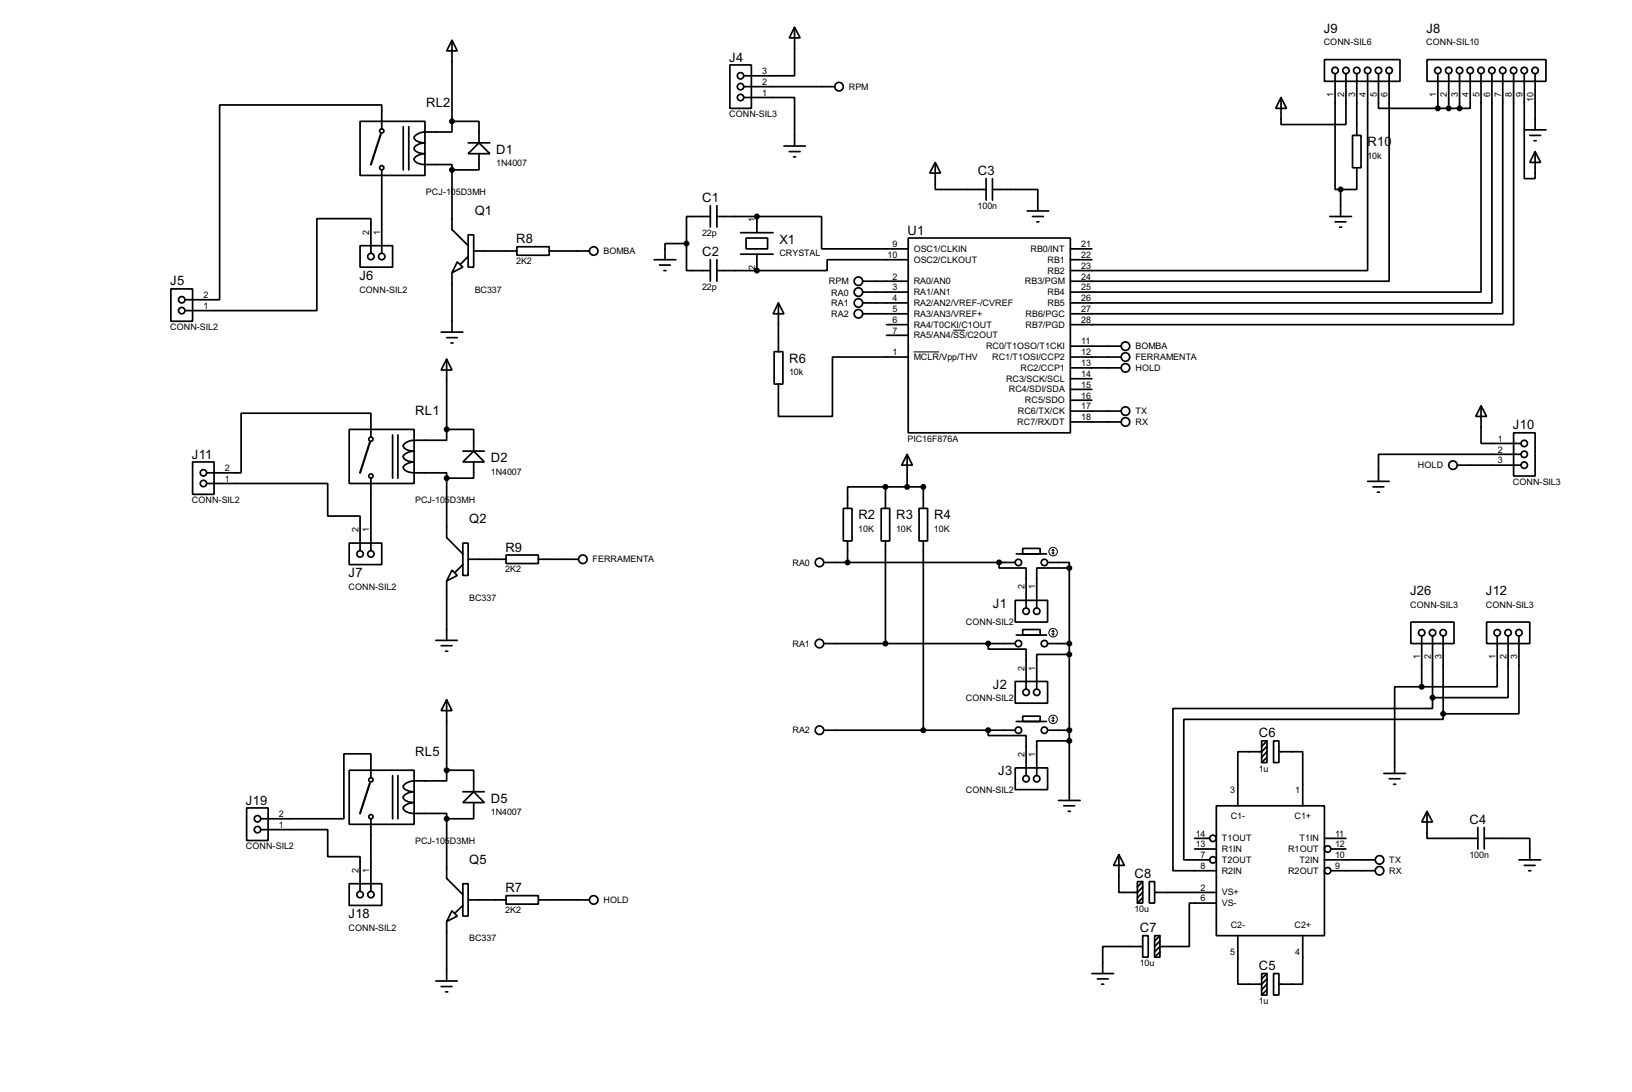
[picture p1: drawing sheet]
<svg xmlns="http://www.w3.org/2000/svg" width="383mm" height="256mm" viewBox="0 0 383 256" stroke-linecap="round" stroke-linejoin="round" font-family="sans-serif">
<g fill="none" stroke="#000" stroke-width=".4">
<path d="M106.2 9.5l1.3 2.5h-2.5zM106.2 9.5v19M171.5 15.3h5.1v10.2h-5.1zM186.7 6.4l1.3 2.5h-2.5zM186.7 6.4v11.4h-11.9M311.2 14h17.8v5.1h-17.8zM313.7 17.3v27.2h1.3M316.3 17.3v12h-15.3v-6.4M318.8 17.3v14.5M321.4 17.3v46.3h-69.9M323.9 17.3v8.2h14M326.4 17.3v48.8h-74.9"/>
<path d="M335.3 14h28v5.1h-28zM337.9 17.3v8.2M340.4 17.3v8.2M343 17.3v8.2M345.5 17.3v8.2h-2.5M348 17.3v51.3h-96.5M350.6 17.3v53.9h-99.1M353.1 17.3v56.4h-101.6M355.7 17.3v59h-104.2M358.2 17.3v24.7h2.5v-6.4M360.7 17.3v13.2M84.6 28.5h15.3v12.7h-15.3z"/>
<path d="M89.7 30.3v-5.6h-38.1v45.7h-8.1M89.7 39.9v19.6M94.8 29.8v10.1M96.1 29.8v10.1M106.2 28.5h6.4v5.1M106.2 28.5v2.5h-3.8a6.8 6.8 0 0 0-4.3 .5 .89 .89 0 0 0-.7 1.2 2.87 2.87 0 0 0 2.5 .9 2.67 2.67 0 0 0-2.6 1.3 2.35 2.35 0 0 0 2.6 1.2l-1.3 .2a1.82 1.82 0 0 0-1.3 1.1 2.31 2.31 0 0 0 2.6 1.3h6.3v1.2M106.2 39.9v14l3.8 3.8M110 33.6h5.1M112.6 33.6l2.5 2.5h-5.1zM112.6 36.1v3.8h-6.4M174.8 22.9h11.9v11.4M174.8 20.4h21.3"/>
<path d="M184.2 34.3h5.1M185.5 35.6h2.5M186.5 36.9h.5M219.8 38.2l1.2 2.5h-2.5zM219.8 38.2v6.3h11.9M301 22.9l1.3 2.6h-2.5zM317.8 31.8h2v7.6h-2zM318.8 39.4v5.1h-3.8M337.9 25.5h5.1M358.2 30.5h5.1M359.5 31.8h2.5M360.5 33.1h.5"/>
<path d="M360.7 35.6l1.3 2.6h-2.5zM84.6 57.7h7.7v5.1h-7.7zM87.2 59.5v-8.1h-12.7v21.6h-31M110 55.2h1.3v7.6h-1.3zM111.3 59h10.2M121.5 58h7.6v2h-7.6zM129.1 59h9.4M161.3 57.2v6.4h5.6M161.3 57.2h-5v3.8M166.9 50.9h-5.6v6.3M166.9 48.3v5.1M168.5 50.9h9.4"/>
<path d="M168.5 48.3v5.1M174 54.7h7.7M174 59.7h7.7M175.3 55.9h5.1v2.6h-5.1zM177.9 50.9h15.2v7.6h20.3M177.9 50.9v3.8M177.9 59.7v3.9M213.4 55.9h38.1v45.8h-38.1zM231.7 42v5M233.2 44.5h10.7v5.1M233.2 42v5M241.4 49.6h5"/>
<path d="M242.6 50.9h2.6M243.6 52.1h.5M251.5 58.5h5.1M312.5 50.9h5.1M313.7 52.1h2.6M314.8 53.4h.5M315 44.5v6.4M40.2 67.9h5.1v7.6h-5.1zM103.7 78h5.1M105 79.3h2.5M106.2 64.1v13.9M107.5 61.5l1.3 1.3-2.6 1.3z"/>
<path d="M110 60.3l-1.7 1.7M153.7 61h5.1M155 62.3h2.5M156 63.6h.5M166.9 61v5.1M168.5 63.6h9.4M168.5 61v5.1M182.9 71.2l1.3 2.5h-2.5zM182.9 71.2v11.4M202.7 66.1h10.7M202.7 68.6h10.7M202.7 71.2h10.7"/>
<path d="M202.7 73.7h10.7M208.3 76.3h5.1M208.3 78.8h5.1M213.4 61h-19v2.6h-16.5M251.5 61h5.1M105 84.4l1.2 2.5h-2.5zM105 84.4v16.5M106 80.6h.5M181.9 82.6h2.1v7.6h-2.1zM213.4 83.9h-17.8v13.9h-12.7v-7.6M251.5 83.9h12M251.5 86.4h12"/>
<path d="M251.5 99.1h12M251.5 96.6h12M251.5 81.3h12M251.5 89h5.1M251.5 94h5.1M251.5 91.5h5.1M348 95.3l1.3 2.5h-2.5zM348 95.3v8.9h9.4M45.3 108.5h5v7.6h-5zM48.6 113.6h28.4v7.6h7.6v8.1M82.1 100.9h15.2v12.7h-15.2zM87.2 102.7v-5.6h-30.5v14h-8.1"/>
<path d="M87.2 112.3v17M92.3 102.2v10.1M93.5 102.2v10.1M105 100.9h6.3v5.1M105 100.9v2.5h-5.1a7 7 0 0 0-4.3 .4 .9 .9 0 0 0-.7 1.3 2.87 2.87 0 0 0 2.4 .9l-1.2 .2a1.82 1.82 0 0 0-1.3 1 2.31 2.31 0 0 0 2.5 1.3l-1.2 .2a1.82 1.82 0 0 0-1.3 1.1 2.37 2.37 0 0 0 2.5 1.3h7.7v1.2M105 112.3v14l3.8 3.8M108.8 106h5M111.3 106l2.5 2.5h-5zM111.3 108.5v3.8h-6.3M198.2 119.4h2v7.7h-2zM207.1 119.4h2v7.7h-2zM208.1 114.4h-8.9v5"/>
<path d="M208.1 114.4h8.9v5M208.1 114.4v5M213.2 106.7l1.2 2.6h-2.5zM213.2 106.7v7.7M216 119.4h2v7.7h-2zM321.4 113.1h5M322.6 114.4h2.6M323.7 115.6h.5M342.4 109.3h15M355.7 101.7h5v10.1h-5zM357.4 106.7h-33.5v6.4M82.1 127.6h7.6v5h-7.6z"/>
<path d="M105 136.5v13.9M106.2 133.9l1.3 1.3-2.5 1.3zM108.8 127.6h1.2v7.6h-1.2zM108.8 132.6l-1.8 1.8M110 131.4h8.9M118.9 130.4h7.6v2h-7.6zM126.5 131.4h9.4M193.6 132.1h45M199.2 127.1v5M208.1 127.1v24.1M217 127.1v44.4M234.8 132.1v1.3h6.3v9.4"/>
<path d="M238.8 130.1h7.1M240.3 128.8h4.1v1.3h-4.1zM246.2 132.1h5.1v1.3M251.3 133.4h-7.7v9.4M251.3 133.4v54.6M102.4 150.4h5.1M103.7 151.7h2.5M104.7 153h.5M193.6 151.2h45M232.2 151.2v1.3h8.9v9.4M238.6 141h7.6v5.1h-7.6zM238.8 149.2h7.1"/>
<path d="M240.3 147.9h4.1v1.3h-4.1zM246.2 151.2h5.1M251.3 153.7h-7.7v8.2M331.5 146.1h10.2v5.1h-10.2zM334.1 149.4v11.9M336.6 149.4v14.5M339.1 149.4v18.3M349.3 146.1h10.2v5.1h-10.2zM351.8 149.4v11.9h-17.7M354.4 149.4v14.5h-17.8M356.9 149.4v18.3h-17.8M105 164.4l1.2 2.5h-2.5z"/>
<path d="M105 164.4v16.5M193.6 171.5h45M232.2 171.5v1.3h8.9v9.4M238.6 160.1h7.6v5.1h-7.6zM238.8 169.5h7.1M240.3 168.2h4.1v1.3h-4.1zM246.2 171.5h5.1M251.3 174h-7.7v8.2M296.5 174h1.2v5.1h-1.2zM297.7 175.3l-1.2 1.3h-5.6v12.7M297.7 177.9l-1.2 1.2M297.7 176.6l-1.2 1.3"/>
<path d="M297.7 174l-1.2 1.3M299.3 174h1.2v5.1h-1.2zM300.5 176.6h5.6v12.7M334.1 161.3h-6.4v20.4M336.6 163.9v2.5h-61v38.1h10.2M339.1 167.7v1.3h-60.9v33h6.1M58 189.8h5v7.6h-5zM61.3 194.9h15.7v6.3h7.6v8.2M82.1 180.9h15.2v12.7h-15.2zM87.2 182.7v-5.6h-6.4v15.2h-19.5M87.2 192.3v17.1M92.3 182.2v10.1"/>
<path d="M93.5 182.2v10.1M105 180.9h6.3v5.1M105 180.9v2.5h-5.1a6.8 6.8 0 0 0-4.3 .5 .89 .89 0 0 0-.7 1.2 2.87 2.87 0 0 0 2.4 .9 2.67 2.67 0 0 0-2.5 1.3 2.35 2.35 0 0 0 2.5 1.2l-1.2 .2a1.82 1.82 0 0 0-1.3 1.1 2.31 2.31 0 0 0 2.5 1.3h7.7v1.2M105 192.3v14l3.8 3.8M108.8 186h5M111.3 186l2.5 2.5h-5zM111.3 188.5v3.8h-6.3M238.6 180.4h7.6v5.1h-7.6zM248.7 188h5.1M250 189.3h2.5M251 190.6h.5M280.7 196.9h3.6"/>
<path d="M280.7 199.4h5.1M285.8 189.3h25.4v30.5h-25.4zM311.2 196.9h5.1M312.7 199.4h3.6M325.2 181.7h5.1M326.4 182.9h2.6M327.5 184.2h.5M335.3 190.6l1.3 2.5h-2.5zM335.3 190.6v6.3h12M347.3 194.4v5M348.8 196.9h10.7v5.1M348.8 194.4v5"/>
<path d="M82.1 207.6h7.6v5.1h-7.6zM105 216.5v13.9M106.2 213.9l1.3 1.3-2.5 1.3zM108.8 207.6h1.2v7.6h-1.2zM108.8 212.7l-1.8 1.7M110 211.4h8.9M118.9 210.4h7.6v2h-7.6zM126.5 211.4h12M262.9 200.7l1.3 2.6h-2.5zM262.9 200.7v8.9h4.4l1.2-1.3M267.3 207.1h1.2v5h-1.2zM268.5 219.8h1.3v5h-1.3z"/>
<path d="M268.5 207.1l-1.2 1.2M268.5 210.9l-1.2 1.2M268.5 209.6l-1.2 1.3M270.1 207.1h1.2v5h-1.2zM271.3 219.8h1.3v5h-1.3zM271.3 209.6h14.5M272.6 219.8l-1.3 1.2M285.8 212.1h-6.3v10.2h-6.9l-1.3 1.3M290.9 219.8v11.4h5.6l1.2-1.3M306.1 219.8v11.4h-5.6M311.2 202h11.9M312.7 204.5h10.4"/>
<path d="M356.9 202h5.1M358.2 203.3h2.5M359.2 204.5h.5M102.4 230.4h5.1M103.7 231.7h2.5M104.7 233h.5M256.6 228.7h5.1M257.9 229.9h2.5M258.9 231.2h.5M268.5 222.3h-9.4v6.4M272.6 221l-1.3 1.3M272.6 223.6l-1.3 1.2"/>
<path d="M296.5 228.7h1.2v5h-1.2zM297.7 232.5l-1.2 1.2M297.7 231.2l-1.2 1.3M297.7 228.7l-1.2 1.2M299.3 228.7h1.2v5h-1.2z"/>
<circle cx="174" cy="17.8" r=".75"/>
<circle cx="313.7" cy="16.6" r=".75"/>
<circle cx="316.2" cy="16.6" r=".75"/>
<circle cx="318.8" cy="16.6" r=".75"/>
<circle cx="321.3" cy="16.6" r=".75"/>
<circle cx="323.9" cy="16.6" r=".75"/>
<circle cx="326.4" cy="16.6" r=".75"/>
<circle cx="337.8" cy="16.6" r=".75"/>
<circle cx="340.4" cy="16.6" r=".75"/>
<circle cx="342.9" cy="16.6" r=".75"/>
<circle cx="345.4" cy="16.6" r=".75"/>
<circle cx="348" cy="16.6" r=".75"/>
<circle cx="350.5" cy="16.6" r=".75"/>
<circle cx="353.1" cy="16.6" r=".75"/>
<circle cx="355.6" cy="16.6" r=".75"/>
<circle cx="358.1" cy="16.6" r=".75"/>
<circle cx="360.7" cy="16.6" r=".75"/>
<circle cx="89.7" cy="30.8" r=".5"/>
<circle cx="89.7" cy="39.4" r=".5"/>
<circle cx="174" cy="20.4" r=".75"/>
<circle cx="174" cy="22.9" r=".75"/>
<circle cx="197.1" cy="20.4" r="1"/>
<circle cx="139.5" cy="59" r="1"/>
<circle cx="42.7" cy="73" r=".75"/>
<circle cx="42.7" cy="70.4" r=".75"/>
<circle cx="87.1" cy="60.3" r=".75"/>
<circle cx="89.7" cy="60.3" r=".75"/>
<circle cx="201.7" cy="71.2" r="1"/>
<circle cx="201.7" cy="73.7" r="1"/>
<circle cx="201.7" cy="66.1" r="1"/>
<circle cx="201.7" cy="68.6" r="1"/>
<circle cx="264.4" cy="96.6" r="1"/>
<circle cx="264.4" cy="81.3" r="1"/>
<circle cx="264.4" cy="99.1" r="1"/>
<circle cx="264.4" cy="86.4" r="1"/>
<circle cx="264.4" cy="83.9" r="1"/>
<circle cx="47.8" cy="113.6" r=".75"/>
<circle cx="47.8" cy="111.1" r=".75"/>
<circle cx="87.1" cy="103.2" r=".5"/>
<circle cx="87.1" cy="111.8" r=".5"/>
<circle cx="341.4" cy="109.3" r="1"/>
<circle cx="358.1" cy="104.2" r=".75"/>
<circle cx="358.1" cy="106.7" r=".75"/>
<circle cx="358.1" cy="109.3" r=".75"/>
<circle cx="84.6" cy="130.1" r=".75"/>
<circle cx="87.1" cy="130.1" r=".75"/>
<circle cx="136.9" cy="131.4" r="1"/>
<circle cx="192.5" cy="132.1" r="1"/>
<circle cx="239.3" cy="132.1" r=".75"/>
<circle cx="245.4" cy="132.1" r=".75"/>
<circle cx="192.5" cy="151.2" r="1"/>
<circle cx="239.3" cy="151.2" r=".75"/>
<circle cx="241.1" cy="143.6" r=".75"/>
<circle cx="243.6" cy="143.6" r=".75"/>
<circle cx="245.4" cy="151.2" r=".75"/>
<circle cx="334" cy="148.6" r=".75"/>
<circle cx="336.6" cy="148.6" r=".75"/>
<circle cx="339.1" cy="148.6" r=".75"/>
<circle cx="351.8" cy="148.6" r=".75"/>
<circle cx="354.3" cy="148.6" r=".75"/>
<circle cx="356.9" cy="148.6" r=".75"/>
<circle cx="192.5" cy="171.5" r="1"/>
<circle cx="239.3" cy="171.5" r=".75"/>
<circle cx="241.1" cy="162.6" r=".75"/>
<circle cx="243.6" cy="162.6" r=".75"/>
<circle cx="245.4" cy="171.5" r=".75"/>
<circle cx="60.5" cy="194.9" r=".75"/>
<circle cx="60.5" cy="192.3" r=".75"/>
<circle cx="87.1" cy="191.8" r=".5"/>
<circle cx="87.1" cy="183.2" r=".5"/>
<circle cx="241.1" cy="182.9" r=".75"/>
<circle cx="243.6" cy="182.9" r=".75"/>
<circle cx="285" cy="196.9" r=".75"/>
<circle cx="311.9" cy="199.4" r=".75"/>
<circle cx="84.6" cy="210.1" r=".75"/>
<circle cx="87.1" cy="210.1" r=".75"/>
<circle cx="139.5" cy="211.4" r="1"/>
<circle cx="285" cy="202" r=".75"/>
<circle cx="311.9" cy="204.5" r=".75"/>
<circle cx="324.1" cy="204.5" r="1"/>
<circle cx="324.1" cy="202" r="1"/>
</g>
<g fill="#000" stroke="#000" stroke-width=".4">
<circle cx="106.2" cy="28.5" r=".5"/>
<circle cx="106.2" cy="39.9" r=".5"/>
<circle cx="337.8" cy="25.5" r=".5"/>
<circle cx="340.4" cy="25.5" r=".5"/>
<circle cx="342.9" cy="25.5" r=".5"/>
<circle cx="161.3" cy="57.2" r=".5"/>
<circle cx="177.8" cy="50.9" r=".5"/>
<circle cx="315" cy="44.5" r=".5"/>
<circle cx="177.8" cy="63.6" r=".5"/>
<circle cx="104.9" cy="112.3" r=".5"/>
<circle cx="104.9" cy="100.9" r=".5"/>
<circle cx="208" cy="114.4" r=".5"/>
<circle cx="213.1" cy="114.4" r=".5"/>
<circle cx="216.9" cy="114.4" r=".5"/>
<circle cx="199.1" cy="132.1" r=".5"/>
<circle cx="234.7" cy="132.1" r=".5"/>
<circle cx="251.2" cy="133.4" r=".5"/>
<circle cx="208" cy="151.2" r=".5"/>
<circle cx="232.2" cy="151.2" r=".5"/>
<circle cx="251.2" cy="151.2" r=".5"/>
<circle cx="251.2" cy="153.7" r=".5"/>
<circle cx="216.9" cy="171.5" r=".5"/>
<circle cx="232.2" cy="171.5" r=".5"/>
<circle cx="251.2" cy="174" r=".5"/>
<circle cx="251.2" cy="171.5" r=".5"/>
<circle cx="334" cy="161.3" r=".5"/>
<circle cx="336.6" cy="163.9" r=".5"/>
<circle cx="339.1" cy="167.7" r=".5"/>
<circle cx="104.9" cy="192.3" r=".5"/>
<circle cx="104.9" cy="180.9" r=".5"/>
</g>
<g fill="none" stroke="#000" stroke-width=".23">
<path d="M224 77.6h2.8M214.7 82.7h6M247.2 129.8l.3 .3M247.5 129.1v1M247.5 129.1l-.3 .2M247.5 129.1l.2 .2M247.7 129.8l-.2 .3M247.2 148.9l.3 .3M247.5 148.1v1.1M247.5 148.1l-.3 .3M247.5 148.1l.2 .3M247.7 148.9l-.2 .3"/>
<path d="M247.2 169.2l.3 .3M247.5 168.5v1M247.5 168.5l-.3 .2M247.5 168.5l.2 .2M247.7 169.2l-.2 .3"/>
<circle cx="247.4" cy="129.6" r="1"/>
<circle cx="247.4" cy="148.6" r="1"/>
<circle cx="247.4" cy="169" r="1"/>
</g>
<path d="M89.5 31.6l-2.3 7.1M86.9 103.9l-2.3 7.2M86.9 184l-2.3 7.1" fill="none" stroke="#000" stroke-width=".5"/>
<g font-size="3.4">
<text x="311.1" y="7.7">J9</text>
<text x="335.2" y="7.7">J8</text>
<text x="171.4" y="14.5">J4</text>
<text x="100.1" y="25.1">RL2</text>
<text x="321.4" y="34.4">R10</text>
<text x="116.6" y="36.1">D1</text>
<text x="229.8" y="41.2">C3</text>
<text x="165" y="47.5">C1</text>
<text x="111.6" y="50.6">Q1</text>
<text x="121.3" y="57.2">R8</text>
<text x="183.2" y="57.2">X1</text>
<text x="213.3" y="55.1">U1</text>
<text x="84.5" y="65.7">J6</text>
<text x="165" y="60.2">C2</text>
<text x="40" y="67">J5</text>
<text x="185.5" y="85.2">R6</text>
<text x="97.6" y="97.5">RL1</text>
<text x="355.5" y="100.9">J10</text>
<text x="45.1" y="107.7">J11</text>
<text x="115.4" y="108.5">D2</text>
<text x="110.3" y="122.9">Q2</text>
<text x="201.7" y="122">R2</text>
<text x="210.6" y="122">R3</text>
<text x="219.5" y="122">R4</text>
<text x="118.8" y="129.6">R9</text>
<text x="81.9" y="135.6">J7</text>
<text x="233.3" y="142.7">J1</text>
<text x="331.4" y="139.8">J26</text>
<text x="349.2" y="139.8">J12</text>
<text x="233.3" y="161.8">J2</text>
<text x="295.8" y="173.2">C6</text>
<text x="97.6" y="177.6">RL5</text>
<text x="234.6" y="182">J3</text>
<text x="57.8" y="189">J19</text>
<text x="115.4" y="188.5">D5</text>
<text x="345.3" y="193.6">C4</text>
<text x="110.3" y="203">Q5</text>
<text x="118.8" y="209.6">R7</text>
<text x="266.6" y="206.3">C8</text>
<text x="81.9" y="215.6">J18</text>
<text x="267.9" y="219">C7</text>
<text x="295.8" y="227.9">C5</text>
</g>
<g font-size="2.4">
<text x="311" y="10.6">CONN-SIL6</text>
<text x="335.1" y="10.6">CONN-SIL10</text>
<text x="179.1" y="17.4">3</text>
<text x="179.1" y="22.5">1</text>
<text x="179.1" y="20">2</text>
<text x="199.4" y="21.1">RPM</text>
<text x="313.3" y="22.7" transform="rotate(-90 313.3 22.7)">1</text>
<text x="315.9" y="22.8" transform="rotate(-90 315.9 22.8)">2</text>
<text x="318.4" y="22.8" transform="rotate(-90 318.4 22.8)">3</text>
<text x="321" y="22.7" transform="rotate(-90 321 22.7)">4</text>
<text x="323.5" y="22.7" transform="rotate(-90 323.5 22.7)">5</text>
<text x="326" y="22.7" transform="rotate(-90 326 22.7)">6</text>
<text x="337.5" y="22.8" transform="rotate(-90 337.5 22.8)">1</text>
<text x="340" y="22.8" transform="rotate(-90 340 22.8)">2</text>
<text x="342.6" y="22.7" transform="rotate(-90 342.6 22.7)">3</text>
<text x="345" y="22.8" transform="rotate(-90 345 22.8)">4</text>
<text x="347.6" y="22.7" transform="rotate(-90 347.6 22.7)">5</text>
<text x="350.2" y="22.8" transform="rotate(-90 350.2 22.8)">6</text>
<text x="352.7" y="22.8" transform="rotate(-90 352.7 22.8)">7</text>
<text x="355.3" y="22.7" transform="rotate(-90 355.3 22.7)">8</text>
<text x="357.7" y="22.8" transform="rotate(-90 357.7 22.8)">9</text>
<text x="360.3" y="23.9" transform="rotate(-90 360.3 23.9)">10</text>
<text x="171.3" y="27.5">CONN-SIL3</text>
<text x="116.6" y="39.1">1N4007</text>
<text x="321.3" y="37.3">10k</text>
<text x="100.1" y="45.8">PCJ-105D3MH</text>
<text x="177.4" y="52.1" transform="rotate(-90 177.4 52.1)">1</text>
<text x="229.7" y="49.1">100n</text>
<text x="86.8" y="55.1" transform="rotate(-90 86.8 55.1)">2</text>
<text x="89.3" y="55.2" transform="rotate(-90 89.3 55.2)">1</text>
<text x="141.8" y="59.6">BOMBA</text>
<text x="165" y="55.4">22p</text>
<text x="209.7" y="58.1">9</text>
<text x="214.7" y="59.2">OSC1/CLKIN</text>
<text x="242.1" y="59.2">RB0/INT</text>
<text x="254.1" y="58.1">21</text>
<text x="121.3" y="62.1">2K2</text>
<text x="177.4" y="63.4" transform="rotate(-90 177.4 63.4)">2</text>
<text x="183.1" y="60.2">CRYSTAL</text>
<text x="208.6" y="60.6">10</text>
<text x="209.7" y="65.6">2</text>
<text x="214.7" y="61.7">OSC2/CLKOUT</text>
<text x="246.1" y="64.2">RB2</text>
<text x="246.1" y="61.7">RB1</text>
<text x="254.1" y="65.6">24</text>
<text x="254.1" y="63.1">23</text>
<text x="254.1" y="60.6">22</text>
<text x="47.8" y="70">2</text>
<text x="84.4" y="68.7">CONN-SIL2</text>
<text x="111.5" y="68.7">BC337</text>
<text x="165" y="68.1">22p</text>
<text x="194.8" y="66.7">RPM</text>
<text x="195.3" y="69.5">RA0</text>
<text x="195.3" y="71.9">RA1</text>
<text x="209.7" y="68.2">3</text>
<text x="209.7" y="70.8">4</text>
<text x="214.7" y="66.7">RA0/AN0</text>
<text x="214.7" y="69.3">RA1/AN1</text>
<text x="214.7" y="71.9">RA2/AN2/VREF-/CVREF</text>
<text x="240.8" y="66.7">RB3/PGM</text>
<text x="246.1" y="71.9">RB5</text>
<text x="246.1" y="69.3">RB4</text>
<text x="254.1" y="70.8">26</text>
<text x="254.1" y="68.2">25</text>
<text x="40" y="77.6">CONN-SIL2</text>
<text x="47.8" y="72.6">1</text>
<text x="195.3" y="74.4">RA2</text>
<text x="209.7" y="75.8">6</text>
<text x="209.7" y="73.3">5</text>
<text x="214.7" y="76.9">RA4/T0CKI/C1OUT</text>
<text x="214.7" y="74.4">RA3/AN3/VREF+</text>
<text x="241" y="76.9">RB7/PGD</text>
<text x="241" y="74.4">RB6/PGC</text>
<text x="254.1" y="75.8">28</text>
<text x="254.1" y="73.3">27</text>
<text x="209.7" y="78.3">7</text>
<text x="209.7" y="83.5">1</text>
<text x="214.7" y="79.5">RA5/AN4/SS/C2OUT</text>
<text x="231.7" y="82">RC0/T1OSO/T1CKI</text>
<text x="254.1" y="83.5">12</text>
<text x="254.1" y="80.9">11</text>
<text x="266.8" y="82">BOMBA</text>
<text x="185.4" y="88.1">10k</text>
<text x="214.7" y="84.6">MCLR/Vpp/THV</text>
<text x="233.1" y="84.6">RC1/T1OSI/CCP2</text>
<text x="236.4" y="89.6">RC3/SCK/SCL</text>
<text x="239.8" y="87.1">RC2/CCP1</text>
<text x="254.1" y="86">13</text>
<text x="254.1" y="88.5">14</text>
<text x="266.8" y="87.1">HOLD</text>
<text x="266.8" y="84.6">FERRAMENTA</text>
<text x="237" y="92.2">RC4/SDI/SDA</text>
<text x="240.8" y="94.7">RC5/SDO</text>
<text x="254.1" y="93.6">16</text>
<text x="254.1" y="91.1">15</text>
<text x="239" y="99.8">RC7/RX/DT</text>
<text x="239.2" y="97.3">RC6/TX/CK</text>
<text x="254.1" y="98.7">18</text>
<text x="254.1" y="96.2">17</text>
<text x="266.8" y="99.8">RX</text>
<text x="266.8" y="97.3">TX</text>
<text x="213.2" y="103.8">PIC16F876A</text>
<text x="352" y="103.8">1</text>
<text x="352" y="106.3">2</text>
<text x="52.9" y="113.2">1</text>
<text x="52.9" y="110.7">2</text>
<text x="115.3" y="111.5">1N4007</text>
<text x="333.2" y="110">HOLD</text>
<text x="352" y="108.9">3</text>
<text x="355.5" y="113.9">CONN-SIL3</text>
<text x="45.1" y="118.2">CONN-SIL2</text>
<text x="97.5" y="118.2">PCJ-105D3MH</text>
<text x="84.2" y="125" transform="rotate(-90 84.2 125)">2</text>
<text x="86.8" y="125" transform="rotate(-90 86.8 125)">1</text>
<text x="201.7" y="124.9">10K</text>
<text x="210.6" y="124.9">10K</text>
<text x="219.5" y="124.9">10K</text>
<text x="118.7" y="134.5">2K2</text>
<text x="139.2" y="132.1">FERRAMENTA</text>
<text x="186.2" y="133">RA0</text>
<text x="81.9" y="138.6">CONN-SIL2</text>
<text x="110.2" y="141.1">BC337</text>
<text x="240.7" y="138.5" transform="rotate(-90 240.7 138.5)">2</text>
<text x="243.2" y="138.4" transform="rotate(-90 243.2 138.4)">1</text>
<text x="331.3" y="142.7">CONN-SIL3</text>
<text x="349.1" y="142.7">CONN-SIL3</text>
<text x="226.9" y="146.9">CONN-SIL2</text>
<text x="186.2" y="151.9">RA1</text>
<text x="333.7" y="154.9" transform="rotate(-90 333.7 154.9)">1</text>
<text x="336.2" y="154.9" transform="rotate(-90 336.2 154.9)">2</text>
<text x="338.7" y="154.9" transform="rotate(-90 338.7 154.9)">3</text>
<text x="351.4" y="154.9" transform="rotate(-90 351.4 154.9)">1</text>
<text x="354" y="154.9" transform="rotate(-90 354 154.9)">2</text>
<text x="356.5" y="154.9" transform="rotate(-90 356.5 154.9)">3</text>
<text x="240.7" y="157.5" transform="rotate(-90 240.7 157.5)">2</text>
<text x="243.2" y="157.5" transform="rotate(-90 243.2 157.5)">1</text>
<text x="226.9" y="164.7">CONN-SIL2</text>
<text x="186.2" y="172.2">RA2</text>
<text x="240.7" y="177.9" transform="rotate(-90 240.7 177.9)">2</text>
<text x="243.2" y="177.8" transform="rotate(-90 243.2 177.8)">1</text>
<text x="295.8" y="181.2">1u</text>
<text x="65.6" y="191.9">2</text>
<text x="115.3" y="191.5">1N4007</text>
<text x="226.9" y="186.3">CONN-SIL2</text>
<text x="289.1" y="186.3">3</text>
<text x="304.3" y="186.3">1</text>
<text x="65.6" y="194.5">1</text>
<text x="281" y="196.5">14</text>
<text x="287.1" y="197.6">T1OUT</text>
<text x="289.2" y="192.5">C1-</text>
<text x="304.2" y="192.5">C1+</text>
<text x="305.3" y="197.6">T1IN</text>
<text x="313.7" y="196.5">11</text>
<text x="57.8" y="199.5">CONN-SIL2</text>
<text x="97.5" y="198.2">PCJ-105D3MH</text>
<text x="281" y="199">13</text>
<text x="282.1" y="201.6">7</text>
<text x="287.1" y="200.1">R1IN</text>
<text x="287.1" y="202.7">T2OUT</text>
<text x="302.7" y="200.1">R1OUT</text>
<text x="305.3" y="202.7">T2IN</text>
<text x="313.7" y="199">12</text>
<text x="313.7" y="201.6">10</text>
<text x="326.4" y="202.7">TX</text>
<text x="345.3" y="201.5">100n</text>
<text x="84.2" y="205" transform="rotate(-90 84.2 205)">2</text>
<text x="86.8" y="205" transform="rotate(-90 86.8 205)">1</text>
<text x="282.1" y="204.1">8</text>
<text x="282.1" y="209.2">2</text>
<text x="287.1" y="205.2">R2IN</text>
<text x="302.7" y="205.2">R2OUT</text>
<text x="313.7" y="204.1">9</text>
<text x="326.4" y="205.2">RX</text>
<text x="118.7" y="214.5">2K2</text>
<text x="141.8" y="212.1">HOLD</text>
<text x="266.6" y="214.2">10u</text>
<text x="282.1" y="211.7">6</text>
<text x="287.1" y="210.3">VS+</text>
<text x="287.1" y="212.8">VS-</text>
<text x="81.9" y="218.6">CONN-SIL2</text>
<text x="110.2" y="221.1">BC337</text>
<text x="289.2" y="218.1">C2-</text>
<text x="304.2" y="218.1">C2+</text>
<text x="267.8" y="226.9">10u</text>
<text x="289.1" y="224.2">5</text>
<text x="304.3" y="224.2">4</text>
<text x="295.8" y="235.8">1u</text>
</g>
</svg>
